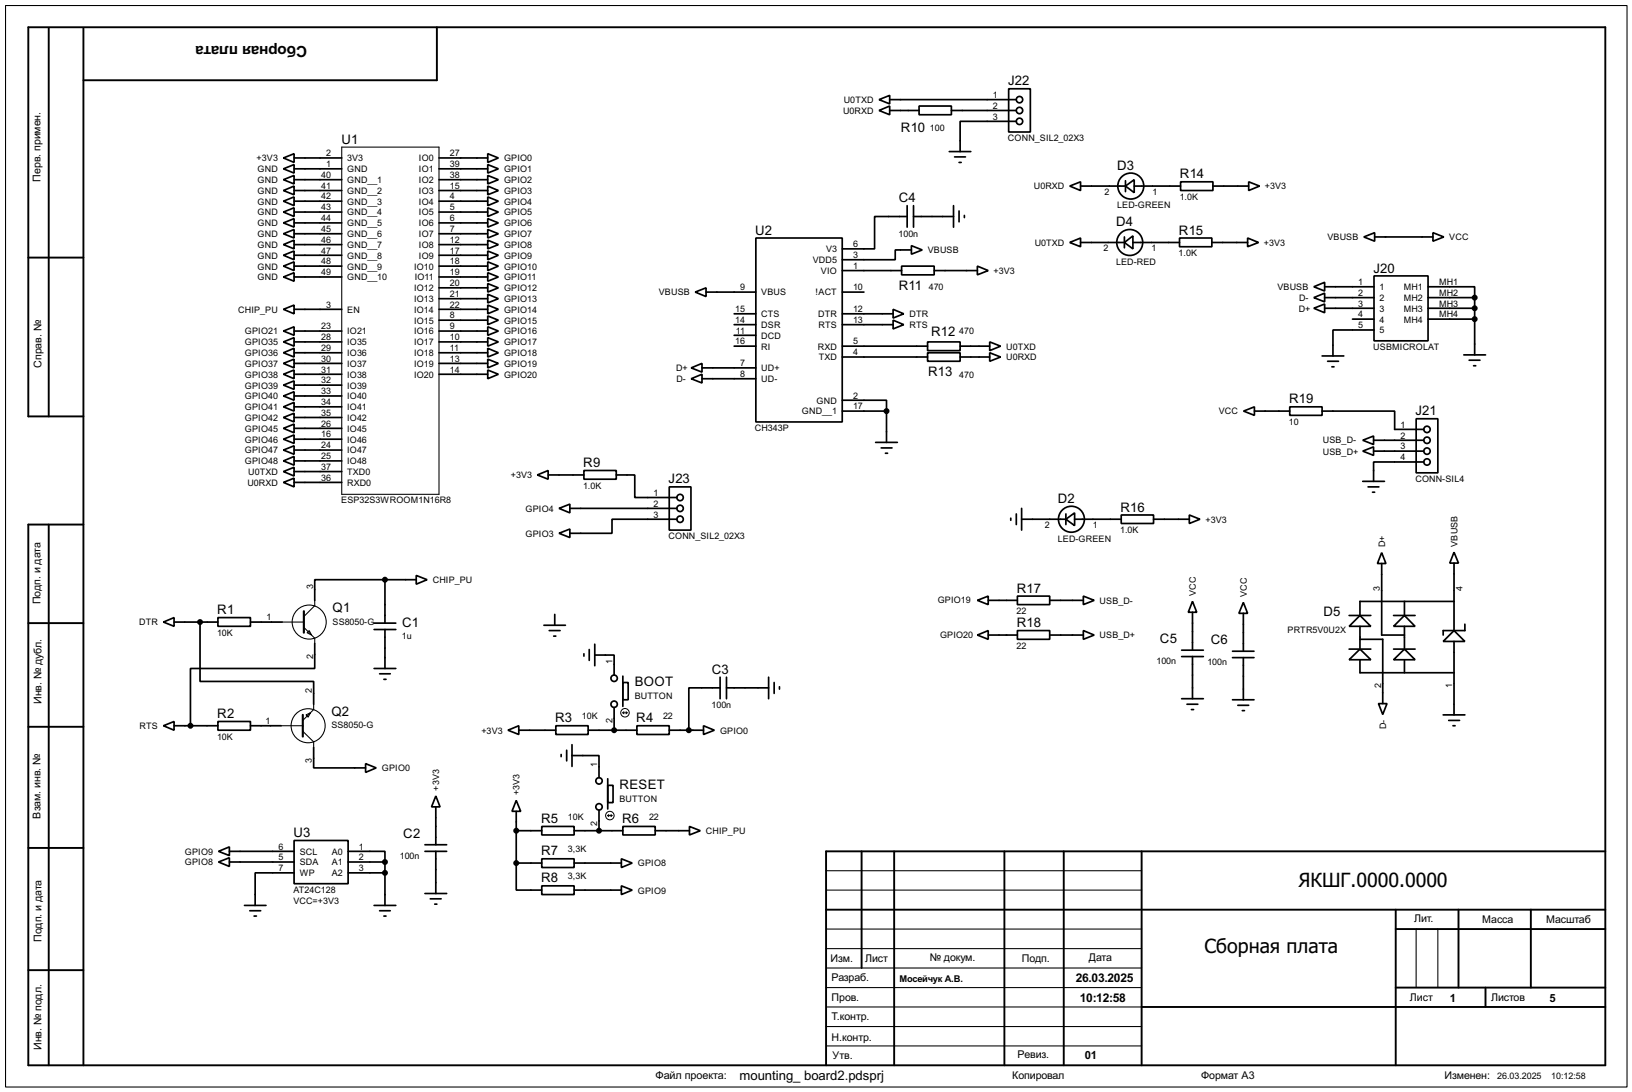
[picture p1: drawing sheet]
<svg xmlns="http://www.w3.org/2000/svg" width="383mm" height="256mm" viewBox="0 0 383 256" stroke-linecap="round" stroke-linejoin="round" font-family="sans-serif">
<g fill="none" stroke="#000" stroke-width=".25">
<path d="M1.3 1.3h381v254h-381zM80.3 34.6h22.9v81.5h-22.9zM66.3 146.1h5.1M71.4 147.4l2.6 2.5v1.3M72.2 148.6l.5-.5 .5 1.1zM74 141v1.3l-2.6 2.5M66.1 170.5h5.1M71.2 171.8l2.5 2.5v1.3M71.9 167.9l1.1-.5-.6 1.1zM73.7 165.4v1.3l-2.5 2.5M194.1 218.2h74.2M194.1 209.1h74.2"/>
<path d="M194.1 204.5h74.2M332.8 218.2v13.8M337.9 218.2v13.8M194.1 222.8h74.2M194.1 232h74.2M194.1 236.5h74.2M194.1 227.4h74.2M194.1 241.1h74.2M194.1 245.7h74.2"/>
<circle cx="72.6" cy="146.1" r="4"/>
<circle cx="72.4" cy="170.5" r="4"/>
</g>
<g fill="none" stroke="#000" stroke-width=".45">
<path d="M11.5 6.7v91.1M19.6 6.7v243.5M102.7 6.4v12.5h-83.1M6.7 60.5h12.9M19.6 97.8h-12.9v-91.4h370.5v243.8h-370.5v-127h12.9M11.5 123.2v127M6.7 146.4h12.9M6.7 170.7h12.9M6.7 199.2h12.9M202.5 200v27.4M210.1 200v50.2M236 200v50.2"/>
<path d="M250 200v50.2M268.3 200v50.2M377.2 200h-183.1v50.2M194.1 213.7h183.1M328 213.7v36.5M328 218.2h49.2M342.7 213.7v18.3M359.7 213.7v18.3M6.7 227.9h12.9M268.3 236.5h108.9M328 232h49.2M349.1 232v4.5"/>
</g>
<g fill="none" stroke="#000" stroke-width=".4">
<path d="M66.6 39.7l2.5-1v2zM66.6 37.1l2.5-1v2.1zM69.1 37.1h11.2M69.1 39.7h11.2M103.2 37.1h11.4M103.2 39.7h11.4M114.6 36.1l2.5 1-2.5 1.1zM114.6 38.7l2.5 1-2.5 1zM206.6 26l2.5-1.1v2.1zM206.6 23.4l2.5-1v2zM209.1 26h6.9M209.1 23.4h29.7"/>
<path d="M216 24.9h7.6v2.1h-7.6zM223.1 35.6h5M223.6 26h15.2M224.3 36.9h2.6M225.4 38.2h.5M237 20.9h5.1v10.1h-5.1zM238.8 28.5h-13.2v7.1M66.6 42.2l2.5-1v2zM66.6 44.8l2.5-1.1v2.1zM66.6 47.3l2.5-1v2zM66.6 49.8l2.5-1v2.1zM66.6 52.4l2.5-1v2z"/>
<path d="M66.6 54.9l2.5-1v2zM66.6 57.5l2.5-1.1v2.1zM66.6 60l2.5-1v2zM69.1 42.2h11.2M69.1 44.8h11.2M69.1 47.3h11.2M69.1 49.8h11.2M69.1 52.4h11.2M69.1 54.9h11.2M69.1 57.5h11.2M69.1 60h11.2M103.2 42.2h11.4"/>
<path d="M103.2 44.8h11.4M103.2 47.3h11.4M103.2 49.8h11.4M103.2 52.4h11.4M103.2 54.9h11.4M103.2 57.5h11.4M103.2 60h11.4M114.6 41.2l2.5 1-2.5 1zM114.6 43.7l2.5 1.1-2.5 1zM114.6 46.3l2.5 1-2.5 1zM114.6 48.8l2.5 1-2.5 1.1zM114.6 51.4l2.5 1-2.5 1z"/>
<path d="M114.6 53.9l2.5 1-2.5 1zM114.6 56.4l2.5 1.1-2.5 1zM114.6 59l2.5 1-2.5 1zM177.6 55.9h20.3v43.2h-20.3zM213.2 50.9h-7.7v7.6h-7.6M213.2 48.3v5.1M214.2 57.7l2.5 1-2.5 1zM214.2 58.7h-3.8v2.3h-12.5M214.7 50.9h9.4M214.7 48.3v5.1M224.1 48.3v5.1M225.4 49.6v2.5"/>
<path d="M226.6 50.6v.5M251.4 43.7l2.5-1v2.1zM251.4 57l2.5-1.1v2.1zM253.9 43.7h10.6M253.9 57h10.3M264.2 57l2-1.6v3.1zM264.2 55.7v2.5M264.5 43.7l2-1.5v3.1zM264.5 42.5v2.5M266.2 57h11M266.5 43.7h10.9M277.2 55.9h7.6v2.1h-7.6z"/>
<path d="M277.4 42.7h7.6v2.1h-7.6zM284.8 57h8.4M285 43.7h8.4M293.2 55.9l2.5 1.1-2.5 1zM293.4 42.7l2.6 1-2.6 1.1zM320.5 55.7l2.5-1v2zM323 55.7h13.7M336.7 54.7l2.6 1-2.6 1zM66.6 77.8l2.5-1v2zM66.6 62.5l2.5-1v2.1zM66.6 65.1l2.5-1v2zM66.6 72.7l2.5-1v2z"/>
<path d="M69.1 62.5h11.2M69.1 65.1h11.2M69.1 72.7h11.2M69.1 77.8h11.2M103.2 62.5h11.4M103.2 65.1h11.4M103.2 67.6h11.4M103.2 70.2h11.4M103.2 72.7h11.4M103.2 77.8h11.4M103.2 75.2h11.4M114.6 61.5l2.5 1-2.5 1.1z"/>
<path d="M114.6 64.1l2.5 1-2.5 1zM114.6 66.6l2.5 1-2.5 1zM114.6 69.1l2.5 1.1-2.5 1zM114.6 71.7l2.5 1-2.5 1zM114.6 79.3l2.5 1-2.5 1zM114.6 74.2l2.5 1-2.5 1.1zM114.6 76.8l2.5 1-2.5 1zM163.4 68.6l2.5-1v2.1zM165.9 68.6h11.7M172.5 76.3h5.1M172.5 73.7h5.1M172.5 78.8h5.1"/>
<path d="M197.9 76.3h12M197.9 73.7h12M197.9 68.6h5.1M197.9 63.6h14M209.9 75.2l2.5 1.1-2.5 1zM209.9 72.7l2.5 1-2.5 1zM211.9 62.5h7.6v2.1h-7.6zM219.5 63.6h10.2M229.7 62.5l2.5 1.1-2.5 1zM308.7 72.4l2.6-1v2.1zM308.7 69.9l2.6-1v2zM308.7 67.4l2.6-1.1v2.1z"/>
<path d="M311.3 72.4h11.6M311.3 69.9h11.6M311.3 67.4h11.6M317.8 75h5.1M322.9 64.8h12.7v15.3h-12.7zM322.9 77.5h-9.7v6.1M335.6 67.4h10.9v2.5M335.6 72.4h10.9M335.6 69.9h10.9M335.6 75h10.9M346.5 69.9v13.5M66.6 85.4l2.5-1v2z"/>
<path d="M66.6 82.9l2.5-1.1v2.1zM66.6 80.3l2.5-1v2zM66.6 93l2.5-1v2zM66.6 90.5l2.5-1v2zM66.6 87.9l2.5-1v2.1zM66.6 95.6l2.5-1.1v2.1zM66.6 98.1l2.5-1v2zM69.1 80.3h11.2M69.1 82.9h11.2M69.1 85.4h11.2M69.1 87.9h11.2M69.1 93h11.2"/>
<path d="M69.1 90.5h11.2M69.1 95.6h11.2M69.1 98.1h11.2M103.2 80.3h11.4M103.2 82.9h11.4M103.2 85.4h11.4M103.2 87.9h11.4M114.6 81.8l2.5 1.1-2.5 1zM114.6 84.4l2.5 1-2.5 1zM114.6 86.9l2.5 1-2.5 1.1zM162.4 86.4l2.6-1v2zM162.4 89l2.6-1.1v2.1z"/>
<path d="M165 86.4h12.6M165 89h12.6M172.5 81.3h5.1M197.9 94h10.4v2.6M197.9 96.6h10.4M197.9 81.3h20.1M197.9 83.9h20.1M208.3 96.6v7.3M218 80.3h7.6v2.1h-7.6zM218 82.9h7.6v2h-7.6zM225.6 81.3h7M225.6 83.9h7"/>
<path d="M232.6 82.9l2.5 1-2.5 1zM232.6 80.3l2.5 1-2.5 1.1zM292.2 96.6l2.6-1v2zM294.8 96.6h8.3M303.1 95.6h7.6v2h-7.6zM310.7 96.6h17v4.3h6.9M310.7 83.6h5.1M312 84.9h2.5M313 86.2h.5M332.8 98.4h5.1v12.7h-5.1zM344 83.4h5.1M345.2 84.6h2.6"/>
<path d="M346.3 85.9h.5M66.6 100.6l2.5-1v2.1zM66.6 103.2l2.5-1v2zM66.6 105.7l2.5-1v2zM66.6 108.3l2.5-1.1v2.1zM66.6 110.8l2.5-1v2zM66.6 113.3l2.5-1v2.1zM69.1 100.6h11.2M69.1 103.2h11.2M69.1 105.7h11.2M69.1 108.3h11.2M69.1 110.8h11.2"/>
<path d="M69.1 113.3h11.2M126.3 111.6l2.5-1.1v2.1zM128.8 111.6h8.4M131.4 119.4l2.5-1v2.1zM133.9 119.4h25.2M137.2 110.5h7.6v2.1h-7.6zM144.8 111.6h4.4v5.3h9.9M157.3 114.4h5.1v10.1h-5.1zM205.8 103.9h5.1M207.1 105.2h2.5M208.1 106.5h.5M240.1 119.4v5.1"/>
<path d="M320.2 103.4l2.6-1v2zM320.2 106l2.6-1v2zM320.2 113.1h5.1M321.5 114.4h2.5M322.5 115.6h.5M322.8 103.4h11.8M322.8 106h11.8M334.6 108.5h-11.8v4.6M90.5 136.2h-16.5v4.8M90.5 136.2v10.2M90.5 136.2h7.3M97.8 135.2l2.6 1-2.6 1z"/>
<path d="M131.4 125.3l2.5-1v2zM159.1 122h-15.3v3.3h-9.9M237.5 121.7v.5M238.8 120.7v2.5M240.1 122h10.4M250.5 122l2-1.5v3zM250.5 120.7v2.5M252.5 122h11M263.5 121h7.6v2h-7.6zM271.1 122h8.4M279.5 121l2.5 1-2.5 1zM324.7 129.8l1 2.6h-2z"/>
<path d="M324.7 132.4v16.8h5.3M341.7 129.7l1 2.6h-2zM341.7 132.3v15.8M38.4 146.1l2.5-1v2zM40.9 146.1h10.3M47 146.1v14h26.7v5.3M51.2 145.1h7.7v2h-7.7zM58.9 146.1h7.4M74 151.2v5.8h-29.2v13.5M87.9 147.9h5.1M87.9 146.4h5.1M87.9 157h5.1"/>
<path d="M89.2 158.3h2.5M90.2 159.6h.5M90.5 147.9v9.1M127.8 146.9h5.1M129.1 148.1h2.5M130.1 149.4h.5M130.4 144.3v2.6M137.2 153.6v.5M138.5 152.6v2.5M139.8 153.9h4.5v4.7M139.8 151.3v5.1M146.4 158.8v7.1"/>
<path d="M169.2 159.1v5M170.7 159.1v5M180.6 159.1v5M229.7 141l2.5-1v2zM229.7 149.2l2.5-1.1v2.1zM232.2 141h6.9M232.2 149.2h6.9M239.1 140h7.6v2h-7.6zM239.1 148.1h7.6v2.1h-7.6zM246.7 141h7.9M246.7 149.2h7.9M254.6 140l2.5 1-2.5 1z"/>
<path d="M254.6 148.1l2.5 1.1-2.5 1zM277.7 152.7h5.1M277.7 154.2h5.1M280.2 141.3l1 2.5h-2zM280.2 143.8v8.9M280.2 154.2v9.9M289.6 153h5.1M289.6 154.5h5.1M292.2 141.5l1 2.6h-2.1zM292.2 144.1v8.9M292.2 154.5v9.9M317 155l2.6-2.5 2.5 2.5z"/>
<path d="M317 147.1l2.6-2.5 2.5 2.5zM317 152.5h5.1M317 144.6h5.1M319.6 150.2h5.3v15.1M319.6 147.1v5.1M319.6 155v3h22.1M327.5 155l2.5-2.5 2.5 2.5zM327.5 147.1l2.5-2.5 2.5 2.5zM327.5 152.5h5M327.5 144.6h5M330 141.3v3.3M330 147.1v5.1"/>
<path d="M330 155v3M341.7 148.1l2.5 2.6h-5.1zM341.7 150.7v17.2M341.7 141.3h-22.1v3.3M344.2 146.6v1.5h-5.1v1.1M38.4 170.5l2.5-1v2zM40.9 170.5h10.3M51.2 169.5h7.7v2h-7.7zM58.9 170.5h7.2M73.7 175.6v4.8h12.2M85.9 179.4l2.5 1-2.5 1zM119.4 171.5l2.5-1v2z"/>
<path d="M121.9 171.5h8.7M130.6 170.5h7.6v2h-7.6zM131.9 177.2v.5M133.2 176.2v2.5M134.4 177.5h6.4v5.2M134.4 174.9v5.1M138.2 171.5h11.5M144.3 166.2v5.3M146.4 160.3h1.2v4.1h-1.2zM149.7 170.5h7.6v2h-7.6zM157.3 171.5h8M165.3 170.5l2.6 1-2.6 1z"/>
<path d="M169.2 161.6h-7.3v9.9M170.7 161.6h9.9M181.9 160.3v2.6M183.2 161.3v.6M277.7 164.1h5.1M278.9 165.4h2.6M280 166.7h.5M289.6 164.4h5.1M290.9 165.7h2.5M291.9 166.9h.5M323.9 165.3h2l-1 2.5zM339.1 167.9h5.1"/>
<path d="M340.4 169.2h2.6M341.4 170.5h.5M51.4 200l2.5-1.1v2.1zM53.9 200h15.2M69.1 197.4h12.7v10.2h-12.7zM81.8 200h8.7v2.5M99.9 200h5.1M99.9 198.4h5.1M102.4 187l1 2.5h-2zM102.4 189.5v8.9M102.4 200v9.9M121.3 188l1.1 2.6h-2.1z"/>
<path d="M121.3 190.6v12.1M121.3 195.1h6M127.3 194.1h7.6v2h-7.6zM134.9 195.1h11.5M140.8 190.3v4.8M142.8 184.5h1.3v4h-1.3zM142.8 182.9v7.1M146.4 194.1h7.6v2h-7.6zM154 195.1h8M162 194.1l2.6 1-2.6 1zM51.4 202.5l2.5-1v2zM53.9 202.5h15.2"/>
<path d="M57.5 212.7h5M58.7 213.9h2.6M59.7 215.2h.6M69.1 205h-9.1v7.7M81.8 202.5h8.7M81.8 205h8.7M87.9 212.7h5.1M89.2 213.9h2.5M90.2 215.2h.5M90.5 202.5v10.2M99.9 209.9h5.1M101.1 211.1h2.6"/>
<path d="M102.2 212.4h.5M121.3 202.7v6.4h6M121.3 202.7h6M127.3 201.7h7.6v2.1h-7.6zM127.3 208.1h7.6v2h-7.6zM134.9 202.7h11.1M134.9 209.1h11.1M146 201.7l2.6 1-2.6 1.1zM146 208.1l2.6 1-2.6 1z"/>
<circle cx="239.5" cy="28.5" r=".75"/>
<circle cx="239.5" cy="23.4" r=".75"/>
<circle cx="239.5" cy="26" r=".75"/>
<circle cx="265.4" cy="57" r="3.1"/>
<circle cx="265.7" cy="43.7" r="3.1"/>
<circle cx="159.8" cy="116.9" r=".75"/>
<circle cx="159.8" cy="119.4" r=".75"/>
<circle cx="335.3" cy="100.9" r=".75"/>
<circle cx="335.3" cy="103.4" r=".75"/>
<circle cx="335.3" cy="108.5" r=".75"/>
<circle cx="335.3" cy="106" r=".75"/>
<circle cx="159.8" cy="122" r=".75"/>
<circle cx="251.7" cy="122" r="3.1"/>
<circle cx="144.3" cy="159.3" r=".75"/>
<circle cx="144.3" cy="165.4" r=".75"/>
<circle cx="140.7" cy="189.5" r=".75"/>
<circle cx="140.7" cy="183.4" r=".75"/>
</g>
<g fill="#000" stroke="#000" stroke-width=".4">
<circle cx="346.5" cy="69.9" r=".5"/>
<circle cx="346.5" cy="75" r=".5"/>
<circle cx="346.5" cy="72.4" r=".5"/>
<circle cx="208.3" cy="96.6" r=".5"/>
<circle cx="90.4" cy="136.2" r=".5"/>
<circle cx="47" cy="146.1" r=".5"/>
<circle cx="44.7" cy="170.5" r=".5"/>
<circle cx="144.3" cy="171.5" r=".5"/>
<circle cx="161.8" cy="171.5" r=".5"/>
<circle cx="121.3" cy="195.1" r=".5"/>
<circle cx="140.7" cy="195.1" r=".5"/>
<circle cx="90.4" cy="205" r=".5"/>
<circle cx="90.4" cy="202.5" r=".5"/>
<circle cx="121.3" cy="202.7" r=".5"/>
</g>
<g fill="none" stroke="#000" stroke-width=".23">
<path d="M146.4 167.4h1M146.4 167.4l.2 .3M146.6 167.2l-.2 .2M147.1 167.2l.3 .2M147.4 167.4l-.3 .3M142.8 191.6h1M142.8 191.6l.3 .2M143.1 191.3l-.3 .3M143.6 191.3l.2 .3M143.8 191.6l-.2 .2"/>
<circle cx="146.8" cy="167.4" r="1"/>
<circle cx="143.3" cy="191.6" r="1"/>
</g>
<path d="M71.4 143.6v5M71.2 167.9v5.1" fill="none" stroke="#000" stroke-width=".5"/>
<g font-size="5.6">
<text x="305.1" y="208.3">ЯКШГ.0000.0000</text>
<text x="283.1" y="223.8">Сборная плата</text>
</g>
<text font-size="4.1" x="72.2" y="10.8" transform="rotate(-180 72.2 10.8)">Сборная плата</text>
<g font-size="3.5">
<text x="236.9" y="20.1">J22</text>
<text x="80.2" y="33.9">U1</text>
<text x="211.7" y="31">R10</text>
<text x="262.5" y="39.9">D3</text>
<text x="277.3" y="41.9">R14</text>
<text x="211.2" y="47.5">C4</text>
<text x="262.3" y="53">D4</text>
<text x="177.4" y="55.1">U2</text>
<text x="277" y="55.1">R15</text>
<text x="322.7" y="64">J20</text>
<text x="211.2" y="68.1">R11</text>
<text x="218.8" y="79">R12</text>
<text x="218.1" y="88.4">R13</text>
<text x="302.9" y="94.8">R19</text>
<text x="332.6" y="97.5">J21</text>
<text x="137.1" y="109.7">R9</text>
<text x="157.1" y="113.6">J23</text>
<text x="248.6" y="118.1">D2</text>
<text x="263.3" y="120.2">R16</text>
<text x="78.2" y="143.8">Q1</text>
<text x="238.9" y="139.2">R17</text>
<text x="51.1" y="144.3">R1</text>
<text x="94.5" y="147.3">C1</text>
<text x="238.9" y="147.3">R18</text>
<text x="311" y="144.7">D5</text>
<text x="272.6" y="151.1">C5</text>
<text x="284.5" y="151.3">C6</text>
<text x="149.2" y="161.2">BOOT</text>
<text x="167.3" y="158.3">C3</text>
<text x="51.1" y="168.7">R2</text>
<text x="77.9" y="168.2">Q2</text>
<text x="130.5" y="169.7">R3</text>
<text x="149.5" y="169.7">R4</text>
<text x="145.6" y="185.4">RESET</text>
<text x="69" y="196.6">U3</text>
<text x="94.8" y="196.8">C2</text>
<text x="127.2" y="193.3">R5</text>
<text x="146.2" y="193.3">R6</text>
<text x="127.2" y="200.9">R7</text>
<text x="127.2" y="207.3">R8</text>
<text x="173.8" y="253.6">mounting_ board2.pdsprj</text>
</g>
<g font-size="3.2">
<text x="252.8" y="230.7">26.03.2025</text>
<text x="253.8" y="235.4">10:12:58</text>
</g>
<g font-size="3">
<text x="340.7" y="235.4">1</text>
<text x="364.1" y="235.4">5</text>
<text x="254.9" y="248.8">01</text>
</g>
<text font-size="2.9" x="154" y="253.5">Файл проекта:</text>
<g font-size="2.8">
<text x="9.5" y="42.7" transform="rotate(-90 9.5 42.7)">Перв. примен.</text>
<text x="9.7" y="86.4" transform="rotate(-90 9.7 86.4)">Справ. №</text>
<text x="9.5" y="142" transform="rotate(-90 9.5 142)">Подп. и дата</text>
<text x="9.7" y="165.4" transform="rotate(-90 9.7 165.4)">Инв. № дубл.</text>
<text x="9.5" y="192.3" transform="rotate(-90 9.5 192.3)">Взам. инв. №</text>
<text x="9.8" y="221.2" transform="rotate(-90 9.8 221.2)">Подп. и дата</text>
<text x="332.3" y="216.5">Лит.</text>
<text x="348.3" y="216.8">Масса</text>
<text x="363.3" y="216.8">Масштаб</text>
<text x="195.1" y="225.9">Изм.</text>
<text x="203.3" y="225.9">Лист</text>
<text x="218.5" y="225.7">№ докум.</text>
<text x="240.1" y="225.9">Подп.</text>
<text x="255.8" y="225.7">Дата</text>
<text x="195.4" y="230.5">Разраб.</text>
<text x="195.4" y="235.1">Пров.</text>
<text x="195.4" y="239.6">Т.контр.</text>
<text x="331.3" y="235.1">Лист</text>
<text x="350.3" y="235.1">Листов</text>
<text x="195.4" y="244.5">Н.контр.</text>
<text x="9.8" y="246.6" transform="rotate(-90 9.8 246.6)">Инв. № подл.</text>
<text x="195.6" y="248.8">Утв.</text>
<text x="239.1" y="248.5">Ревиз.</text>
<text x="237.8" y="253.5">Копировал</text>
<text x="282.2" y="253.5">Формат А3</text>
<text x="339.4" y="253.5">Изменен:</text>
</g>
<text font-size="2.5" x="211.4" y="230.6">Мосейчук А.В.</text>
<g font-size="2.4">
<text x="233.3" y="23">1</text>
<text x="198.1" y="26.8">U0RXD</text>
<text x="198.3" y="24.2">U0TXD</text>
<text x="233.3" y="25.5">2</text>
<text x="233.3" y="28.1">3</text>
<text x="218.5" y="30.7">100</text>
<text x="236.8" y="33.2">CONN_SIL2_02X3</text>
<text x="60.3" y="37.9">+3V3</text>
<text x="60.5" y="40.5">GND</text>
<text x="75.5" y="41.8">40</text>
<text x="76.6" y="36.7">2</text>
<text x="76.6" y="39.2">1</text>
<text x="81.6" y="37.9">3V3</text>
<text x="81.6" y="40.5">GND</text>
<text x="98.4" y="37.9">IO0</text>
<text x="98.4" y="40.5">IO1</text>
<text x="105.7" y="36.7">27</text>
<text x="105.7" y="39.2">39</text>
<text x="105.7" y="41.8">38</text>
<text x="118.4" y="37.9">GPIO0</text>
<text x="118.4" y="40.5">GPIO1</text>
<text x="60.5" y="43">GND</text>
<text x="60.5" y="45.5">GND</text>
<text x="75.5" y="44.4">41</text>
<text x="75.5" y="46.9">42</text>
<text x="81.6" y="43">GND__1</text>
<text x="81.6" y="45.5">GND__2</text>
<text x="98.4" y="43">IO2</text>
<text x="98.4" y="45.5">IO3</text>
<text x="105.7" y="44.4">15</text>
<text x="105.7" y="46.9">4</text>
<text x="118.4" y="43">GPIO2</text>
<text x="118.4" y="45.5">GPIO3</text>
<text x="242.9" y="44.5">U0RXD</text>
<text x="259.5" y="45.7">2</text>
<text x="270.8" y="45.7">1</text>
<text x="277.2" y="46.9">1.0K</text>
<text x="297.2" y="44.5">+3V3</text>
<text x="60.5" y="48">GND</text>
<text x="60.5" y="50.6">GND</text>
<text x="60.5" y="53.2">GND</text>
<text x="75.5" y="49.4">43</text>
<text x="75.5" y="52">44</text>
<text x="81.6" y="48">GND__3</text>
<text x="81.6" y="50.6">GND__4</text>
<text x="81.6" y="53.2">GND__5</text>
<text x="98.4" y="48">IO4</text>
<text x="98.4" y="50.6">IO5</text>
<text x="98.4" y="53.2">IO6</text>
<text x="105.7" y="49.4">5</text>
<text x="105.7" y="52">6</text>
<text x="118.4" y="48">GPIO4</text>
<text x="118.4" y="50.6">GPIO5</text>
<text x="118.4" y="53.2">GPIO6</text>
<text x="262.5" y="49">LED-GREEN</text>
<text x="60.5" y="55.7">GND</text>
<text x="60.5" y="58.2">GND</text>
<text x="75.5" y="54.5">45</text>
<text x="75.5" y="57.1">46</text>
<text x="75.5" y="59.6">47</text>
<text x="81.6" y="55.7">GND__6</text>
<text x="81.6" y="58.2">GND__7</text>
<text x="98.4" y="55.7">IO7</text>
<text x="98.4" y="58.2">IO8</text>
<text x="105.7" y="54.5">7</text>
<text x="105.7" y="57.1">12</text>
<text x="105.7" y="59.6">17</text>
<text x="118.4" y="55.7">GPIO7</text>
<text x="118.4" y="58.2">GPIO8</text>
<text x="194.1" y="59.3">V3</text>
<text x="200.5" y="58.1">6</text>
<text x="211.2" y="55.6">100n</text>
<text x="218" y="59.5">VBUSB</text>
<text x="243.1" y="57.8">U0TXD</text>
<text x="259.3" y="58.9">2</text>
<text x="270.6" y="58.9">1</text>
<text x="297" y="57.8">+3V3</text>
<text x="311.9" y="56.4">VBUSB</text>
<text x="340.5" y="56.4">VCC</text>
<text x="60.5" y="60.7">GND</text>
<text x="60.5" y="63.3">GND</text>
<text x="60.5" y="65.9">GND</text>
<text x="75.5" y="64.7">49</text>
<text x="75.5" y="62.1">48</text>
<text x="81.6" y="65.9">GND__10</text>
<text x="81.6" y="60.7">GND__8</text>
<text x="81.6" y="63.3">GND__9</text>
<text x="97.3" y="63.3">IO10</text>
<text x="97.4" y="65.9">IO11</text>
<text x="98.4" y="60.7">IO9</text>
<text x="105.7" y="62.1">18</text>
<text x="105.7" y="64.7">19</text>
<text x="118.4" y="60.7">GPIO9</text>
<text x="118.4" y="63.3">GPIO10</text>
<text x="118.4" y="65.9">GPIO11</text>
<text x="191" y="61.8">VDD5</text>
<text x="192.9" y="64.3">VIO</text>
<text x="200.5" y="60.6">3</text>
<text x="200.5" y="63.1">1</text>
<text x="233.5" y="64.3">+3V3</text>
<text x="262.2" y="62.2">LED-RED</text>
<text x="277" y="60.2">1.0K</text>
<text x="97.3" y="68.4">IO12</text>
<text x="97.3" y="70.9">IO13</text>
<text x="105.7" y="67.2">20</text>
<text x="105.7" y="69.8">21</text>
<text x="118.4" y="68.4">GPIO12</text>
<text x="118.4" y="70.9">GPIO13</text>
<text x="154.8" y="69.4">VBUSB</text>
<text x="173.9" y="68.2">9</text>
<text x="178.9" y="69.4">VBUS</text>
<text x="191.6" y="69.4">!ACT</text>
<text x="200.5" y="68.2">10</text>
<text x="218.3" y="68">470</text>
<text x="300.1" y="68.1">VBUSB</text>
<text x="305.2" y="70.7">D-</text>
<text x="319.2" y="67">1</text>
<text x="319.2" y="69.5">2</text>
<text x="319.2" y="72">3</text>
<text x="324.2" y="68.1">1</text>
<text x="324.2" y="70.7">2</text>
<text x="329.8" y="68.1">MH1</text>
<text x="329.8" y="70.7">MH2</text>
<text x="338.1" y="67">MH1</text>
<text x="338.1" y="69.5">MH2</text>
<text x="338.1" y="72">MH3</text>
<text x="56" y="73.4">CHIP_PU</text>
<text x="75.5" y="77.4">23</text>
<text x="76.6" y="72.3">3</text>
<text x="81.6" y="73.4">EN</text>
<text x="97.3" y="73.4">IO14</text>
<text x="97.3" y="76">IO15</text>
<text x="105.7" y="72.3">22</text>
<text x="105.7" y="74.8">8</text>
<text x="105.7" y="77.4">9</text>
<text x="118.4" y="73.4">GPIO14</text>
<text x="118.4" y="76">GPIO15</text>
<text x="172.8" y="73.3">15</text>
<text x="172.8" y="75.8">14</text>
<text x="178.9" y="74.5">CTS</text>
<text x="178.9" y="77.1">DSR</text>
<text x="192.2" y="74.5">DTR</text>
<text x="192.3" y="77.1">RTS</text>
<text x="200.5" y="73.3">12</text>
<text x="200.5" y="75.8">13</text>
<text x="213.7" y="77.1">RTS</text>
<text x="213.7" y="74.5">DTR</text>
<text x="305.2" y="73.2">D+</text>
<text x="319.2" y="74.6">4</text>
<text x="319.2" y="77.1">5</text>
<text x="324.2" y="73.2">3</text>
<text x="324.2" y="75.8">4</text>
<text x="329.8" y="73.2">MH3</text>
<text x="329.8" y="75.8">MH4</text>
<text x="338.1" y="74.6">MH4</text>
<text x="57.5" y="78.6">GPIO21</text>
<text x="57.5" y="83.6">GPIO36</text>
<text x="57.5" y="81.1">GPIO35</text>
<text x="75.5" y="79.9">28</text>
<text x="75.5" y="82.5">29</text>
<text x="81.6" y="78.6">IO21</text>
<text x="81.6" y="81.1">IO35</text>
<text x="81.6" y="83.6">IO36</text>
<text x="97.3" y="78.6">IO16</text>
<text x="97.3" y="81.1">IO17</text>
<text x="97.3" y="83.6">IO18</text>
<text x="105.7" y="79.9">10</text>
<text x="105.7" y="82.5">11</text>
<text x="118.4" y="81.1">GPIO17</text>
<text x="118.4" y="83.6">GPIO18</text>
<text x="118.4" y="78.6">GPIO16</text>
<text x="172.8" y="80.9">16</text>
<text x="172.9" y="78.3">11</text>
<text x="178.9" y="79.6">DCD</text>
<text x="178.9" y="82.1">RI</text>
<text x="192.2" y="82.1">RXD</text>
<text x="200.5" y="80.9">5</text>
<text x="200.5" y="83.5">4</text>
<text x="225.4" y="78.5">470</text>
<text x="236.4" y="82.1">U0TXD</text>
<text x="322.7" y="82.2">USBMICROLAT</text>
<text x="324.2" y="78.3">5</text>
<text x="57.5" y="86.2">GPIO37</text>
<text x="57.5" y="88.7">GPIO38</text>
<text x="75.5" y="85">30</text>
<text x="75.5" y="87.5">31</text>
<text x="81.6" y="86.2">IO37</text>
<text x="81.6" y="88.7">IO38</text>
<text x="97.3" y="86.2">IO19</text>
<text x="97.3" y="88.7">IO20</text>
<text x="105.7" y="85">13</text>
<text x="105.7" y="87.5">14</text>
<text x="118.4" y="86.2">GPIO19</text>
<text x="118.4" y="88.7">GPIO20</text>
<text x="158.9" y="87.2">D+</text>
<text x="158.9" y="89.8">D-</text>
<text x="173.9" y="86">7</text>
<text x="173.9" y="88.5">8</text>
<text x="178.9" y="87.2">UD+</text>
<text x="178.9" y="89.8">UD-</text>
<text x="192.4" y="84.7">TXD</text>
<text x="225.4" y="88.9">470</text>
<text x="236.4" y="84.7">U0RXD</text>
<text x="57.5" y="93.8">GPIO40</text>
<text x="57.5" y="91.3">GPIO39</text>
<text x="75.5" y="90.1">32</text>
<text x="75.5" y="92.6">33</text>
<text x="75.5" y="95.2">34</text>
<text x="81.6" y="91.3">IO39</text>
<text x="81.6" y="93.8">IO40</text>
<text x="191.9" y="94.8">GND</text>
<text x="200.5" y="93.6">2</text>
<text x="57.5" y="101.4">GPIO45</text>
<text x="57.5" y="96.4">GPIO41</text>
<text x="57.5" y="98.9">GPIO42</text>
<text x="75.5" y="97.7">35</text>
<text x="75.5" y="100.2">26</text>
<text x="81.6" y="96.4">IO41</text>
<text x="81.6" y="98.9">IO42</text>
<text x="81.6" y="101.4">IO45</text>
<text x="177.4" y="101.3">CH343P</text>
<text x="188.4" y="97.4">GND__1</text>
<text x="200.5" y="96.2">17</text>
<text x="286.4" y="97.4">VCC</text>
<text x="302.9" y="99.8">10</text>
<text x="329.1" y="100.5">1</text>
<text x="57.5" y="104">GPIO46</text>
<text x="57.5" y="106.5">GPIO47</text>
<text x="75.5" y="102.8">16</text>
<text x="75.5" y="105.3">24</text>
<text x="75.5" y="107.9">25</text>
<text x="81.6" y="104">IO46</text>
<text x="81.6" y="106.5">IO47</text>
<text x="310.8" y="104">USB_D-</text>
<text x="310.8" y="106.8">USB_D+</text>
<text x="329.1" y="103">2</text>
<text x="329.1" y="105.6">3</text>
<text x="57.5" y="109.1">GPIO48</text>
<text x="58.3" y="111.6">U0TXD</text>
<text x="75.5" y="112.9">36</text>
<text x="75.5" y="110.4">37</text>
<text x="81.6" y="109.1">IO48</text>
<text x="81.6" y="111.6">TXD0</text>
<text x="120" y="112.4">+3V3</text>
<text x="329.1" y="108.1">4</text>
<text x="332.6" y="113.3">CONN-SIL4</text>
<text x="58.1" y="114.1">U0RXD</text>
<text x="80.2" y="118.3">ESP32S3WROOM1N16R8</text>
<text x="81.6" y="114.1">RXD0</text>
<text x="137" y="114.8">1.0K</text>
<text x="153.6" y="116.5">1</text>
<text x="153.6" y="119">2</text>
<text x="123.5" y="120.2">GPIO4</text>
<text x="153.6" y="121.6">3</text>
<text x="245.5" y="124">2</text>
<text x="256.8" y="124">1</text>
<text x="263.2" y="125.2">1.0K</text>
<text x="283.3" y="122.8">+3V3</text>
<text x="123.5" y="126.1">GPIO3</text>
<text x="157.1" y="126.7">CONN_SIL2_02X3</text>
<text x="248.5" y="127.2">LED-GREEN</text>
<text x="325.5" y="128.5" transform="rotate(-90 325.5 128.5)">D+</text>
<text x="342.5" y="128.4" transform="rotate(-90 342.5 128.4)">VBUSB</text>
<text x="101.7" y="137">CHIP_PU</text>
<text x="73.6" y="138.4" transform="rotate(-90 73.6 138.4)">3</text>
<text x="220.3" y="141.6">GPIO19</text>
<text x="258.4" y="141.8">USB_D-</text>
<text x="281" y="140" transform="rotate(-90 281 140)">VCC</text>
<text x="293" y="140.2" transform="rotate(-90 293 140.2)">VCC</text>
<text x="324.3" y="138.7" transform="rotate(-90 324.3 138.7)">3</text>
<text x="343.6" y="138.7" transform="rotate(-90 343.6 138.7)">4</text>
<text x="32.7" y="146.9">DTR</text>
<text x="51" y="149.3">10K</text>
<text x="62.7" y="145.7">1</text>
<text x="78.1" y="146.7">SS8050-G</text>
<text x="220.9" y="150">GPIO20</text>
<text x="238.9" y="144.2">22</text>
<text x="258.4" y="150">USB_D+</text>
<text x="302.5" y="148.7">PRTR5V0U2X</text>
<text x="73.6" y="154.9" transform="rotate(-90 73.6 154.9)">2</text>
<text x="94.5" y="150.2">1u</text>
<text x="238.9" y="152.4">22</text>
<text x="143.9" y="156" transform="rotate(-90 143.9 156)">1</text>
<text x="271.8" y="156">100n</text>
<text x="283.7" y="156.3">100n</text>
<text x="324.5" y="161.7" transform="rotate(-90 324.5 161.7)">2</text>
<text x="341.3" y="161.7" transform="rotate(-90 341.3 161.7)">1</text>
<text x="73.3" y="162.9" transform="rotate(-90 73.3 162.9)">2</text>
<text x="149.1" y="164.2">BUTTON</text>
<text x="167.2" y="166.3">100n</text>
<text x="32.8" y="171.3">RTS</text>
<text x="51" y="173.7">10K</text>
<text x="62.4" y="170.1">1</text>
<text x="77.9" y="171.1">SS8050-G</text>
<text x="113.1" y="172.3">+3V3</text>
<text x="136.8" y="168.9">10K</text>
<text x="143.9" y="169.9" transform="rotate(-90 143.9 169.9)">2</text>
<text x="155.8" y="168.9">22</text>
<text x="169.2" y="172.3">GPIO0</text>
<text x="325.7" y="171.3" transform="rotate(-90 325.7 171.3)">D-</text>
<text x="73.3" y="179.2" transform="rotate(-90 73.3 179.2)">3</text>
<text x="89.7" y="181.2">GPIO0</text>
<text x="103.2" y="185.7" transform="rotate(-90 103.2 185.7)">+3V3</text>
<text x="140.4" y="180.1" transform="rotate(-90 140.4 180.1)">1</text>
<text x="122.1" y="186.7" transform="rotate(-90 122.1 186.7)">+3V3</text>
<text x="145.5" y="188.3">BUTTON</text>
<text x="133.5" y="192.5">10K</text>
<text x="140.4" y="194" transform="rotate(-90 140.4 194)">2</text>
<text x="152.5" y="192.5">22</text>
<text x="165.9" y="195.9">CHIP_PU</text>
<text x="43.4" y="200.8">GPIO9</text>
<text x="43.4" y="203.3">GPIO8</text>
<text x="65.5" y="199.6">6</text>
<text x="65.5" y="202.1">5</text>
<text x="70.4" y="200.8">SCL</text>
<text x="70.4" y="203.3">SDA</text>
<text x="78" y="203.3">A1</text>
<text x="78" y="200.8">A0</text>
<text x="84.4" y="202.1">2</text>
<text x="84.4" y="199.6">1</text>
<text x="94" y="201.7">100n</text>
<text x="133.5" y="200.1">3,3K</text>
<text x="149.9" y="203.5">GPIO8</text>
<text x="65.5" y="204.6">7</text>
<text x="68.9" y="209.8">AT24C128</text>
<text x="70.4" y="205.8">WP</text>
<text x="78" y="205.8">A2</text>
<text x="84.4" y="204.6">3</text>
<text x="133.5" y="206.5">3,3K</text>
<text x="149.9" y="209.9">GPIO9</text>
<text x="68.9" y="212.3">VCC=+3V3</text>
<text x="351.8" y="253.3">26.03.2025</text>
<text x="364.5" y="253.3">10:12:58</text>
</g>
</svg>
